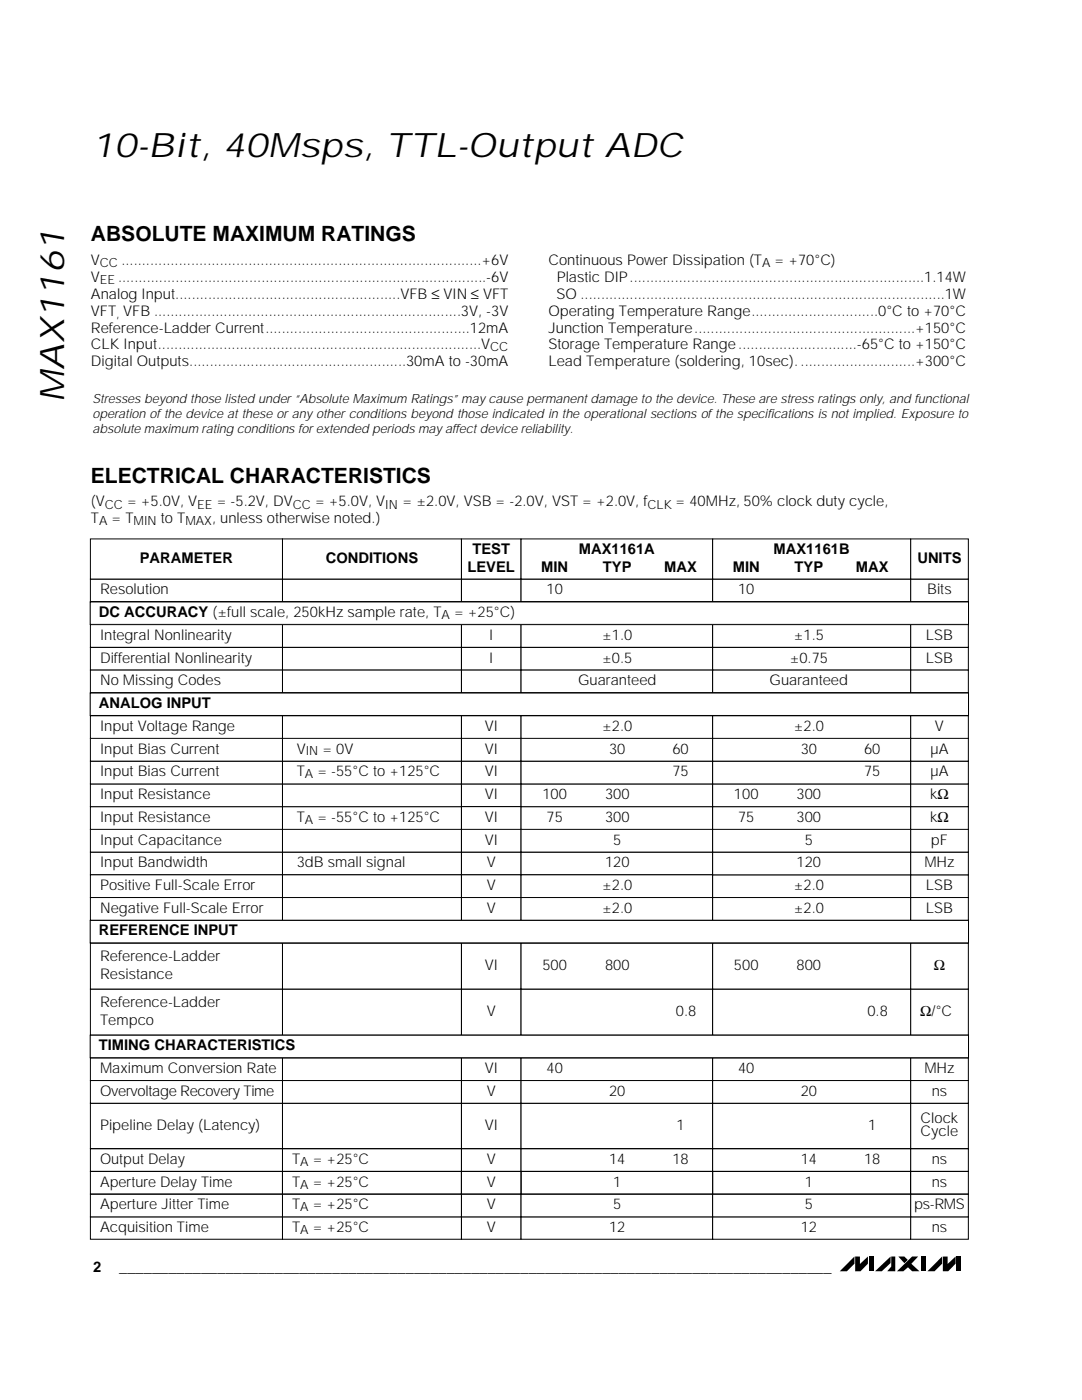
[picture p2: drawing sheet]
<svg xmlns="http://www.w3.org/2000/svg" width="216mm" height="279mm" viewBox="0 0 216 279" stroke-linecap="round" stroke-linejoin="round" font-family="sans-serif">
<path d="M170.5 250.8v1.4l-1.5 1.5h-1.4zM170.6 250.8h1v1.5l1.6-1.5v1.4l-1.5 1.5h-1.1zM173.3 250.8h1v2.9h-1zM174.6 253.7l3.1-2.9v1.3l-1.7 1.6zM177.8 250.8h.8v2.9h-1.6l.8-.9zM179.3 250.8h1.1l.7 .6-.6 .7zM179 253.7l3-2.9h1.2l-1.4 1.4 1.7 1.5h-1.5l-.8-.8-.9 .8zM183.8 250.8h.9v2.9h-.9zM188 250.8v1.4l-1.5 1.5h-1.4zM188.1 250.8h1v1.5l1.6-1.5v1.4l-1.5 1.5h-1.1zM190.8 250.8h1v2.9h-1z" fill="#000"/>
<path d="M92.1 242.9h11.8v4.4h-11.8z" fill-rule="evenodd" fill="#fff"/>
<path d="M92.1 242.8h11.9v4.5h-11.9z" fill="none" stroke="#000" stroke-width=".2"/>
<path d="M92.1 238.4h11.8v4.4h-11.8z" fill-rule="evenodd" fill="#fff"/>
<path d="M92.1 238.3h11.9v4.5h-11.9z" fill="none" stroke="#000" stroke-width=".2"/>
<path d="M92.1 229.3h11.8v4.4h-11.8z" fill-rule="evenodd" fill="#fff"/>
<path d="M92.1 229.2h11.9v4.6h-11.9z" fill="none" stroke="#000" stroke-width=".2"/>
<path d="M92.1 129.3h11.8v4.4h-11.8z" fill-rule="evenodd" fill="#fff"/>
<path d="M92.1 129.2h11.9v4.5h-11.9z" fill="none" stroke="#000" stroke-width=".2"/>
<path d="M92.1 220.2h11.8v9h-11.8z" fill-rule="evenodd" fill="#fff"/>
<path d="M92.1 220.2h11.9v9h-11.9z" fill="none" stroke="#000" stroke-width=".2"/>
<path d="M92.1 215.7h11.8v4.4h-11.8z" fill-rule="evenodd" fill="#fff"/>
<path d="M92.1 215.6h11.9v4.6h-11.9z" fill="none" stroke="#000" stroke-width=".2"/>
<path d="M92.1 124.7h11.8v4.4h-11.8z" fill-rule="evenodd" fill="#fff"/>
<path d="M92.1 124.6h11.9v4.6h-11.9z" fill="none" stroke="#000" stroke-width=".2"/>
<path d="M92.1 211.2h11.8v4.4h-11.8z" fill-rule="evenodd" fill="#fff"/>
<path d="M92.1 211.1h11.9v4.5h-11.9z" fill="none" stroke="#000" stroke-width=".2"/>
<path d="M92.1 115.6h11.8v4.4h-11.8z" fill-rule="evenodd" fill="#fff"/>
<path d="M92.1 115.6h11.9v4.5h-11.9z" fill="none" stroke="#000" stroke-width=".2"/>
<path d="M92.1 206.6h11.8v4.4h-11.8z" fill-rule="evenodd" fill="#fff"/>
<path d="M92.1 206.6h11.9v4.5h-11.9z" fill="none" stroke="#000" stroke-width=".2"/>
<path d="M92.1 197.4h11.8v9.1h-11.8z" fill-rule="evenodd" fill="#fff"/>
<path d="M92.1 197.4h11.9v9.2h-11.9z" fill="none" stroke="#000" stroke-width=".2"/>
<path d="M92.1 188.3h11.8v9h-11.8z" fill-rule="evenodd" fill="#fff"/>
<path d="M92.1 188.2h11.9v9.2h-11.9z" fill="none" stroke="#000" stroke-width=".2"/>
<path d="M92.1 156.5h11.8v4.4h-11.8z" fill-rule="evenodd" fill="#fff"/>
<path d="M92.1 156.5h11.9v4.5h-11.9z" fill="none" stroke="#000" stroke-width=".2"/>
<path d="M92.1 152h11.8v4.4h-11.8z" fill-rule="evenodd" fill="#fff"/>
<path d="M92.1 151.9h11.9v4.6h-11.9z" fill="none" stroke="#000" stroke-width=".2"/>
<path d="M92.1 183.7h11.8v4.4h-11.8z" fill-rule="evenodd" fill="#fff"/>
<path d="M92.1 183.7h11.9v4.5h-11.9z" fill="none" stroke="#000" stroke-width=".2"/>
<path d="M92.1 170.1h11.8v4.4h-11.8z" fill-rule="evenodd" fill="#fff"/>
<path d="M92.1 170.1h11.9v4.5h-11.9z" fill="none" stroke="#000" stroke-width=".2"/>
<path d="M92.1 147.4h11.8v4.4h-11.8z" fill-rule="evenodd" fill="#fff"/>
<path d="M92.1 147.4h11.9v4.5h-11.9z" fill="none" stroke="#000" stroke-width=".2"/>
<path d="M92.1 142.9h11.8v4.4h-11.8z" fill-rule="evenodd" fill="#fff"/>
<path d="M92.1 142.8h11.9v4.6h-11.9z" fill="none" stroke="#000" stroke-width=".2"/>
<path d="M92.1 133.8h11.8v4.4h-11.8z" fill-rule="evenodd" fill="#fff"/>
<path d="M92.1 133.7h11.9v4.6h-11.9z" fill="none" stroke="#000" stroke-width=".2"/>
<path d="M92.1 138.3h11.8v4.5h-11.8z" fill-rule="evenodd" fill="#fff"/>
<path d="M92.1 138.3h11.9v4.5h-11.9z" fill="none" stroke="#000" stroke-width=".2"/>
<path d="M92.1 174.7h11.8v4.4h-11.8z" fill-rule="evenodd" fill="#fff"/>
<path d="M92.1 174.6h11.9v4.5h-11.9z" fill="none" stroke="#000" stroke-width=".2"/>
<path d="M92.1 165.6h11.8v4.4h-11.8z" fill-rule="evenodd" fill="#fff"/>
<path d="M92.1 165.5h11.9v4.6h-11.9z" fill="none" stroke="#000" stroke-width=".2"/>
<path d="M181.8 174.7h11.4v4.4h-11.4z" fill-rule="evenodd" fill="#fff"/>
<path d="M181.7 174.6h11.5v4.5h-11.5z" fill="none" stroke="#000" stroke-width=".2"/>
<path d="M92.1 161h11.8v4.5h-11.8z" fill-rule="evenodd" fill="#fff"/>
<path d="M92.1 161h11.9v4.5h-11.9z" fill="none" stroke="#000" stroke-width=".2"/>
<path d="M92.1 107.6h11.8v7.9h-11.8z" fill-rule="evenodd" fill="#fff"/>
<path d="M92.1 107.6h11.9v8h-11.9z" fill="none" stroke="#000" stroke-width=".2"/>
<path d="M181.8 242.9h11.4v4.4h-11.4z" fill-rule="evenodd" fill="#fff"/>
<path d="M181.7 242.8h11.5v4.5h-11.5z" fill="none" stroke="#000" stroke-width=".2"/>
<path d="M104 242.9h38.1v4.4h-38.1z" fill-rule="evenodd" fill="#fff"/>
<path d="M104 242.8h38.2v4.5h-38.2z" fill="none" stroke="#000" stroke-width=".2"/>
<path d="M56.4 242.9h35.6v4.4h-35.6z" fill-rule="evenodd" fill="#fff"/>
<path d="M56.4 242.8h35.7v4.5h-35.7z" fill="none" stroke="#000" stroke-width=".2"/>
<path d="M18.1 242.9h38.2v4.4h-38.2z" fill-rule="evenodd" fill="#fff"/>
<path d="M18 242.8h38.4v4.5h-38.4z" fill="none" stroke="#000" stroke-width=".2"/>
<path d="M181.8 238.4h11.4v4.4h-11.4z" fill-rule="evenodd" fill="#fff"/>
<path d="M181.7 238.3h11.5v4.5h-11.5z" fill="none" stroke="#000" stroke-width=".2"/>
<path d="M104 238.4h38.1v4.4h-38.1z" fill-rule="evenodd" fill="#fff"/>
<path d="M104 238.3h38.2v4.5h-38.2z" fill="none" stroke="#000" stroke-width=".2"/>
<path d="M56.4 238.4h35.6v4.4h-35.6z" fill-rule="evenodd" fill="#fff"/>
<path d="M56.4 238.3h35.7v4.5h-35.7z" fill="none" stroke="#000" stroke-width=".2"/>
<path d="M18.1 238.4h38.2v4.4h-38.2z" fill-rule="evenodd" fill="#fff"/>
<path d="M18 238.3h38.4v4.5h-38.4z" fill="none" stroke="#000" stroke-width=".2"/>
<path d="M181.8 229.3h11.4v4.4h-11.4z" fill-rule="evenodd" fill="#fff"/>
<path d="M181.7 229.2h11.5v4.6h-11.5z" fill="none" stroke="#000" stroke-width=".2"/>
<path d="M104 229.3h38.1v4.4h-38.1z" fill-rule="evenodd" fill="#fff"/>
<path d="M104 229.2h38.2v4.6h-38.2z" fill="none" stroke="#000" stroke-width=".2"/>
<path d="M56.4 229.3h35.6v4.4h-35.6z" fill-rule="evenodd" fill="#fff"/>
<path d="M56.4 229.2h35.7v4.6h-35.7z" fill="none" stroke="#000" stroke-width=".2"/>
<path d="M18.1 229.3h38.2v4.4h-38.2z" fill-rule="evenodd" fill="#fff"/>
<path d="M18 229.2h38.4v4.6h-38.4z" fill="none" stroke="#000" stroke-width=".2"/>
<path d="M181.8 220.2h11.4v9h-11.4z" fill-rule="evenodd" fill="#fff"/>
<path d="M181.7 220.2h11.5v9h-11.5z" fill="none" stroke="#000" stroke-width=".2"/>
<path d="M104 220.2h38.1v9h-38.1z" fill-rule="evenodd" fill="#fff"/>
<path d="M104 220.2h38.2v9h-38.2z" fill="none" stroke="#000" stroke-width=".2"/>
<path d="M56.4 220.2h35.6v9h-35.6z" fill-rule="evenodd" fill="#fff"/>
<path d="M56.4 220.2h35.7v9h-35.7z" fill="none" stroke="#000" stroke-width=".2"/>
<path d="M18.1 220.2h38.2v9h-38.2z" fill-rule="evenodd" fill="#fff"/>
<path d="M18 220.2h38.4v9h-38.4z" fill="none" stroke="#000" stroke-width=".2"/>
<path d="M181.8 215.7h11.4v4.4h-11.4z" fill-rule="evenodd" fill="#fff"/>
<path d="M181.7 215.6h11.5v4.6h-11.5z" fill="none" stroke="#000" stroke-width=".2"/>
<path d="M104 215.7h38.1v4.4h-38.1z" fill-rule="evenodd" fill="#fff"/>
<path d="M104 215.6h38.2v4.6h-38.2z" fill="none" stroke="#000" stroke-width=".2"/>
<path d="M56.4 215.7h35.6v4.4h-35.6z" fill-rule="evenodd" fill="#fff"/>
<path d="M56.4 215.6h35.7v4.6h-35.7z" fill="none" stroke="#000" stroke-width=".2"/>
<path d="M18.1 215.7h38.2v4.4h-38.2z" fill-rule="evenodd" fill="#fff"/>
<path d="M18 215.6h38.4v4.6h-38.4z" fill="none" stroke="#000" stroke-width=".2"/>
<path d="M181.8 211.2h11.4v4.4h-11.4z" fill-rule="evenodd" fill="#fff"/>
<path d="M181.7 211.1h11.5v4.5h-11.5z" fill="none" stroke="#000" stroke-width=".2"/>
<path d="M104 211.2h38.1v4.4h-38.1z" fill-rule="evenodd" fill="#fff"/>
<path d="M104 211.1h38.2v4.5h-38.2z" fill="none" stroke="#000" stroke-width=".2"/>
<path d="M56.4 211.2h35.6v4.4h-35.6z" fill-rule="evenodd" fill="#fff"/>
<path d="M56.4 211.1h35.7v4.5h-35.7z" fill="none" stroke="#000" stroke-width=".2"/>
<path d="M18.1 211.2h38.2v4.4h-38.2z" fill-rule="evenodd" fill="#fff"/>
<path d="M18 211.1h38.4v4.5h-38.4z" fill="none" stroke="#000" stroke-width=".2"/>
<path d="M181.8 206.6h11.4v4.4h-11.4z" fill-rule="evenodd" fill="#fff"/>
<path d="M181.7 206.6h11.5v4.5h-11.5z" fill="none" stroke="#000" stroke-width=".2"/>
<path d="M104 206.6h38.1v4.4h-38.1z" fill-rule="evenodd" fill="#fff"/>
<path d="M104 206.6h38.2v4.5h-38.2z" fill="none" stroke="#000" stroke-width=".2"/>
<path d="M56.4 206.6h35.6v4.4h-35.6z" fill-rule="evenodd" fill="#fff"/>
<path d="M56.4 206.6h35.7v4.5h-35.7z" fill="none" stroke="#000" stroke-width=".2"/>
<path d="M18.1 206.6h38.2v4.4h-38.2z" fill-rule="evenodd" fill="#fff"/>
<path d="M18 206.6h38.4v4.5h-38.4z" fill="none" stroke="#000" stroke-width=".2"/>
<path d="M181.8 197.4h11.4v9.1h-11.4z" fill-rule="evenodd" fill="#fff"/>
<path d="M181.7 197.4h11.5v9.2h-11.5z" fill="none" stroke="#000" stroke-width=".2"/>
<path d="M104 197.4h38.1v9.1h-38.1z" fill-rule="evenodd" fill="#fff"/>
<path d="M104 197.4h38.2v9.2h-38.2z" fill="none" stroke="#000" stroke-width=".2"/>
<path d="M56.4 197.4h35.6v9.1h-35.6z" fill-rule="evenodd" fill="#fff"/>
<path d="M56.4 197.4h35.7v9.2h-35.7z" fill="none" stroke="#000" stroke-width=".2"/>
<path d="M18.1 197.4h38.2v9.1h-38.2z" fill-rule="evenodd" fill="#fff"/>
<path d="M18 197.4h38.4v9.2h-38.4z" fill="none" stroke="#000" stroke-width=".2"/>
<path d="M181.8 188.3h11.4v9h-11.4z" fill-rule="evenodd" fill="#fff"/>
<path d="M181.7 188.2h11.5v9.2h-11.5z" fill="none" stroke="#000" stroke-width=".2"/>
<path d="M104 188.3h38.1v9h-38.1z" fill-rule="evenodd" fill="#fff"/>
<path d="M104 188.2h38.2v9.2h-38.2z" fill="none" stroke="#000" stroke-width=".2"/>
<path d="M56.4 188.3h35.6v9h-35.6z" fill-rule="evenodd" fill="#fff"/>
<path d="M56.4 188.2h35.7v9.2h-35.7z" fill="none" stroke="#000" stroke-width=".2"/>
<path d="M18.1 188.3h38.2v9h-38.2z" fill-rule="evenodd" fill="#fff"/>
<path d="M18 188.2h38.4v9.2h-38.4z" fill="none" stroke="#000" stroke-width=".2"/>
<path d="M181.8 183.7h11.4v4.4h-11.4z" fill-rule="evenodd" fill="#fff"/>
<path d="M181.7 183.7h11.5v4.5h-11.5z" fill="none" stroke="#000" stroke-width=".2"/>
<path d="M104 183.7h38.1v4.4h-38.1z" fill-rule="evenodd" fill="#fff"/>
<path d="M104 183.7h38.2v4.5h-38.2z" fill="none" stroke="#000" stroke-width=".2"/>
<path d="M56.4 183.7h35.6v4.4h-35.6z" fill-rule="evenodd" fill="#fff"/>
<path d="M56.4 183.7h35.7v4.5h-35.7z" fill="none" stroke="#000" stroke-width=".2"/>
<path d="M18.1 183.7h38.2v4.4h-38.2z" fill-rule="evenodd" fill="#fff"/>
<path d="M18 183.7h38.4v4.5h-38.4z" fill="none" stroke="#000" stroke-width=".2"/>
<path d="M181.8 170.1h11.4v4.4h-11.4z" fill-rule="evenodd" fill="#fff"/>
<path d="M181.7 170.1h11.5v4.5h-11.5z" fill="none" stroke="#000" stroke-width=".2"/>
<path d="M104 170.1h38.1v4.4h-38.1z" fill-rule="evenodd" fill="#fff"/>
<path d="M104 170.1h38.2v4.5h-38.2z" fill="none" stroke="#000" stroke-width=".2"/>
<path d="M56.4 170.1h35.6v4.4h-35.6z" fill-rule="evenodd" fill="#fff"/>
<path d="M56.4 170.1h35.7v4.5h-35.7z" fill="none" stroke="#000" stroke-width=".2"/>
<path d="M18.1 170.1h38.2v4.4h-38.2z" fill-rule="evenodd" fill="#fff"/>
<path d="M18 170.1h38.4v4.5h-38.4z" fill="none" stroke="#000" stroke-width=".2"/>
<path d="M181.8 165.6h11.4v4.4h-11.4z" fill-rule="evenodd" fill="#fff"/>
<path d="M181.7 165.5h11.5v4.6h-11.5z" fill="none" stroke="#000" stroke-width=".2"/>
<path d="M104 165.6h38.1v4.4h-38.1z" fill-rule="evenodd" fill="#fff"/>
<path d="M104 165.5h38.2v4.6h-38.2z" fill="none" stroke="#000" stroke-width=".2"/>
<path d="M56.4 165.6h35.6v4.4h-35.6z" fill-rule="evenodd" fill="#fff"/>
<path d="M56.4 165.5h35.7v4.6h-35.7z" fill="none" stroke="#000" stroke-width=".2"/>
<path d="M18.1 165.6h38.2v4.4h-38.2z" fill-rule="evenodd" fill="#fff"/>
<path d="M18 165.5h38.4v4.6h-38.4z" fill="none" stroke="#000" stroke-width=".2"/>
<path d="M181.8 161h11.4v4.5h-11.4z" fill-rule="evenodd" fill="#fff"/>
<path d="M181.7 161h11.5v4.5h-11.5z" fill="none" stroke="#000" stroke-width=".2"/>
<path d="M104 161h38.1v4.5h-38.1z" fill-rule="evenodd" fill="#fff"/>
<path d="M104 161h38.2v4.5h-38.2z" fill="none" stroke="#000" stroke-width=".2"/>
<path d="M56.4 161h35.6v4.5h-35.6z" fill-rule="evenodd" fill="#fff"/>
<path d="M56.4 161h35.7v4.5h-35.7z" fill="none" stroke="#000" stroke-width=".2"/>
<path d="M18.1 161h38.2v4.5h-38.2z" fill-rule="evenodd" fill="#fff"/>
<path d="M18 161h38.4v4.5h-38.4z" fill="none" stroke="#000" stroke-width=".2"/>
<path d="M181.8 129.3h11.4v4.4h-11.4z" fill-rule="evenodd" fill="#fff"/>
<path d="M181.7 129.2h11.5v4.5h-11.5z" fill="none" stroke="#000" stroke-width=".2"/>
<path d="M104 129.3h38.1v4.4h-38.1z" fill-rule="evenodd" fill="#fff"/>
<path d="M104 129.2h38.2v4.5h-38.2z" fill="none" stroke="#000" stroke-width=".2"/>
<path d="M56.4 129.3h35.6v4.4h-35.6z" fill-rule="evenodd" fill="#fff"/>
<path d="M56.4 129.2h35.7v4.5h-35.7z" fill="none" stroke="#000" stroke-width=".2"/>
<path d="M18.1 129.3h38.2v4.4h-38.2z" fill-rule="evenodd" fill="#fff"/>
<path d="M18 129.2h38.4v4.5h-38.4z" fill="none" stroke="#000" stroke-width=".2"/>
<path d="M181.8 124.7h11.4v4.4h-11.4z" fill-rule="evenodd" fill="#fff"/>
<path d="M181.7 124.6h11.5v4.6h-11.5z" fill="none" stroke="#000" stroke-width=".2"/>
<path d="M104 124.7h38.1v4.4h-38.1z" fill-rule="evenodd" fill="#fff"/>
<path d="M104 124.6h38.2v4.6h-38.2z" fill="none" stroke="#000" stroke-width=".2"/>
<path d="M56.4 124.7h35.6v4.4h-35.6z" fill-rule="evenodd" fill="#fff"/>
<path d="M56.4 124.6h35.7v4.6h-35.7z" fill="none" stroke="#000" stroke-width=".2"/>
<path d="M181.8 115.6h11.4v4.4h-11.4z" fill-rule="evenodd" fill="#fff"/>
<path d="M181.7 115.6h11.5v4.5h-11.5z" fill="none" stroke="#000" stroke-width=".2"/>
<path d="M104 115.6h38.1v4.4h-38.1z" fill-rule="evenodd" fill="#fff"/>
<path d="M104 115.6h38.2v4.5h-38.2z" fill="none" stroke="#000" stroke-width=".2"/>
<path d="M56.4 115.6h35.6v4.4h-35.6z" fill-rule="evenodd" fill="#fff"/>
<path d="M56.4 115.6h35.7v4.5h-35.7z" fill="none" stroke="#000" stroke-width=".2"/>
<path d="M18.1 115.6h38.2v4.4h-38.2z" fill-rule="evenodd" fill="#fff"/>
<path d="M18 115.6h38.4v4.5h-38.4z" fill="none" stroke="#000" stroke-width=".2"/>
<path d="M18.1 124.7h38.2v4.4h-38.2z" fill-rule="evenodd" fill="#fff"/>
<path d="M18 124.6h38.4v4.6h-38.4z" fill="none" stroke="#000" stroke-width=".2"/>
<path d="M181.8 156.5h11.4v4.4h-11.4z" fill-rule="evenodd" fill="#fff"/>
<path d="M181.7 156.5h11.5v4.5h-11.5z" fill="none" stroke="#000" stroke-width=".2"/>
<path d="M104 156.5h38.1v4.4h-38.1z" fill-rule="evenodd" fill="#fff"/>
<path d="M104 156.5h38.2v4.5h-38.2z" fill="none" stroke="#000" stroke-width=".2"/>
<path d="M56.4 156.5h35.6v4.4h-35.6z" fill-rule="evenodd" fill="#fff"/>
<path d="M56.4 156.5h35.7v4.5h-35.7z" fill="none" stroke="#000" stroke-width=".2"/>
<path d="M18.1 156.5h38.2v4.4h-38.2z" fill-rule="evenodd" fill="#fff"/>
<path d="M18 156.5h38.4v4.5h-38.4z" fill="none" stroke="#000" stroke-width=".2"/>
<path d="M181.8 152h11.4v4.4h-11.4z" fill-rule="evenodd" fill="#fff"/>
<path d="M181.7 151.9h11.5v4.6h-11.5z" fill="none" stroke="#000" stroke-width=".2"/>
<path d="M104 152h38.1v4.4h-38.1z" fill-rule="evenodd" fill="#fff"/>
<path d="M104 151.9h38.2v4.6h-38.2z" fill="none" stroke="#000" stroke-width=".2"/>
<path d="M56.4 152h35.6v4.4h-35.6z" fill-rule="evenodd" fill="#fff"/>
<path d="M56.4 151.9h35.7v4.6h-35.7z" fill="none" stroke="#000" stroke-width=".2"/>
<path d="M18.1 152h38.2v4.4h-38.2z" fill-rule="evenodd" fill="#fff"/>
<path d="M18 151.9h38.4v4.6h-38.4z" fill="none" stroke="#000" stroke-width=".2"/>
<path d="M181.8 147.4h11.4v4.4h-11.4z" fill-rule="evenodd" fill="#fff"/>
<path d="M181.7 147.4h11.5v4.5h-11.5z" fill="none" stroke="#000" stroke-width=".2"/>
<path d="M104 147.4h38.1v4.4h-38.1z" fill-rule="evenodd" fill="#fff"/>
<path d="M104 147.4h38.2v4.5h-38.2z" fill="none" stroke="#000" stroke-width=".2"/>
<path d="M56.4 147.4h35.6v4.4h-35.6z" fill-rule="evenodd" fill="#fff"/>
<path d="M56.4 147.4h35.7v4.5h-35.7z" fill="none" stroke="#000" stroke-width=".2"/>
<path d="M18.1 147.4h38.2v4.4h-38.2z" fill-rule="evenodd" fill="#fff"/>
<path d="M18 147.4h38.4v4.5h-38.4z" fill="none" stroke="#000" stroke-width=".2"/>
<path d="M181.8 142.9h11.4v4.4h-11.4z" fill-rule="evenodd" fill="#fff"/>
<path d="M181.7 142.8h11.5v4.6h-11.5z" fill="none" stroke="#000" stroke-width=".2"/>
<path d="M104 142.9h38.1v4.4h-38.1z" fill-rule="evenodd" fill="#fff"/>
<path d="M104 142.8h38.2v4.6h-38.2z" fill="none" stroke="#000" stroke-width=".2"/>
<path d="M56.4 142.9h35.6v4.4h-35.6z" fill-rule="evenodd" fill="#fff"/>
<path d="M56.4 142.8h35.7v4.6h-35.7z" fill="none" stroke="#000" stroke-width=".2"/>
<path d="M18.1 142.9h38.2v4.4h-38.2z" fill-rule="evenodd" fill="#fff"/>
<path d="M18 142.8h38.4v4.6h-38.4z" fill="none" stroke="#000" stroke-width=".2"/>
<path d="M181.8 133.8h11.4v4.4h-11.4z" fill-rule="evenodd" fill="#fff"/>
<path d="M181.7 133.7h11.5v4.6h-11.5z" fill="none" stroke="#000" stroke-width=".2"/>
<path d="M104 133.8h38.1v4.4h-38.1z" fill-rule="evenodd" fill="#fff"/>
<path d="M104 133.7h38.2v4.6h-38.2z" fill="none" stroke="#000" stroke-width=".2"/>
<path d="M56.4 133.8h35.6v4.4h-35.6z" fill-rule="evenodd" fill="#fff"/>
<path d="M56.4 133.7h35.7v4.6h-35.7z" fill="none" stroke="#000" stroke-width=".2"/>
<path d="M18.1 133.8h38.2v4.4h-38.2z" fill-rule="evenodd" fill="#fff"/>
<path d="M18 133.7h38.4v4.6h-38.4z" fill="none" stroke="#000" stroke-width=".2"/>
<path d="M181.8 138.3h11.4v4.5h-11.4z" fill-rule="evenodd" fill="#fff"/>
<path d="M181.7 138.3h11.5v4.5h-11.5z" fill="none" stroke="#000" stroke-width=".2"/>
<path d="M104 138.3h38.1v4.5h-38.1z" fill-rule="evenodd" fill="#fff"/>
<path d="M104 138.3h38.2v4.5h-38.2z" fill="none" stroke="#000" stroke-width=".2"/>
<path d="M56.4 138.3h35.6v4.5h-35.6z" fill-rule="evenodd" fill="#fff"/>
<path d="M56.4 138.3h35.7v4.5h-35.7z" fill="none" stroke="#000" stroke-width=".2"/>
<path d="M18.1 138.3h38.2v4.5h-38.2z" fill-rule="evenodd" fill="#fff"/>
<path d="M18 138.3h38.4v4.5h-38.4z" fill="none" stroke="#000" stroke-width=".2"/>
<path d="M104 174.7h38.1v4.4h-38.1z" fill-rule="evenodd" fill="#fff"/>
<path d="M104 174.6h38.2v4.5h-38.2z" fill="none" stroke="#000" stroke-width=".2"/>
<path d="M56.4 174.7h35.6v4.4h-35.6z" fill-rule="evenodd" fill="#fff"/>
<path d="M56.4 174.6h35.7v4.5h-35.7z" fill="none" stroke="#000" stroke-width=".2"/>
<path d="M18.1 174.7h38.2v4.4h-38.2z" fill-rule="evenodd" fill="#fff"/>
<path d="M18 174.6h38.4v4.5h-38.4z" fill="none" stroke="#000" stroke-width=".2"/>
<path d="M142.3 174.7h39.3v4.4h-39.3z" fill-rule="evenodd" fill="#fff"/>
<path d="M142.2 174.6h39.5v4.5h-39.5z" fill="none" stroke="#000" stroke-width=".2"/>
<path d="M92.1 179.2h11.8v4.4h-11.8z" fill-rule="evenodd" fill="#fff"/>
<path d="M92.1 179.1h11.9v4.6h-11.9z" fill="none" stroke="#000" stroke-width=".2"/>
<path d="M181.8 179.2h11.4v4.4h-11.4z" fill-rule="evenodd" fill="#fff"/>
<path d="M181.7 179.1h11.5v4.6h-11.5z" fill="none" stroke="#000" stroke-width=".2"/>
<path d="M104 179.2h38.1v4.4h-38.1z" fill-rule="evenodd" fill="#fff"/>
<path d="M104 179.1h38.2v4.6h-38.2z" fill="none" stroke="#000" stroke-width=".2"/>
<path d="M56.4 179.2h35.6v4.4h-35.6z" fill-rule="evenodd" fill="#fff"/>
<path d="M56.4 179.1h35.7v4.6h-35.7z" fill="none" stroke="#000" stroke-width=".2"/>
<path d="M181.8 107.6h11.4v7.9h-11.4z" fill-rule="evenodd" fill="#fff"/>
<path d="M181.7 107.6h11.5v8h-11.5z" fill="none" stroke="#000" stroke-width=".2"/>
<path d="M104 107.6h38.1v7.9h-38.1z" fill-rule="evenodd" fill="#fff"/>
<path d="M104 107.6h38.2v8h-38.2z" fill="none" stroke="#000" stroke-width=".2"/>
<path d="M56.4 107.6h35.6v7.9h-35.6z" fill-rule="evenodd" fill="#fff"/>
<path d="M56.4 107.6h35.7v8h-35.7z" fill="none" stroke="#000" stroke-width=".2"/>
<path d="M18.1 107.6h38.2v7.9h-38.2z" fill-rule="evenodd" fill="#fff"/>
<path d="M18 107.6h38.4v8h-38.4z" fill="none" stroke="#000" stroke-width=".2"/>
<path d="M142.3 242.9h39.3v4.4h-39.3z" fill-rule="evenodd" fill="#fff"/>
<path d="M142.2 242.8h39.5v4.5h-39.5z" fill="none" stroke="#000" stroke-width=".2"/>
<path d="M142.3 238.4h39.3v4.4h-39.3z" fill-rule="evenodd" fill="#fff"/>
<path d="M142.2 238.3h39.5v4.5h-39.5z" fill="none" stroke="#000" stroke-width=".2"/>
<path d="M142.3 229.3h39.3v4.4h-39.3z" fill-rule="evenodd" fill="#fff"/>
<path d="M142.2 229.2h39.5v4.6h-39.5z" fill="none" stroke="#000" stroke-width=".2"/>
<path d="M142.3 220.2h39.3v9h-39.3z" fill-rule="evenodd" fill="#fff"/>
<path d="M142.2 220.2h39.5v9h-39.5z" fill="none" stroke="#000" stroke-width=".2"/>
<path d="M142.3 215.7h39.3v4.4h-39.3z" fill-rule="evenodd" fill="#fff"/>
<path d="M142.2 215.6h39.5v4.6h-39.5z" fill="none" stroke="#000" stroke-width=".2"/>
<path d="M142.3 211.2h39.3v4.4h-39.3z" fill-rule="evenodd" fill="#fff"/>
<path d="M142.2 211.1h39.5v4.5h-39.5z" fill="none" stroke="#000" stroke-width=".2"/>
<path d="M142.3 206.6h39.3v4.4h-39.3z" fill-rule="evenodd" fill="#fff"/>
<path d="M142.2 206.6h39.5v4.5h-39.5z" fill="none" stroke="#000" stroke-width=".2"/>
<path d="M142.3 197.4h39.3v9.1h-39.3z" fill-rule="evenodd" fill="#fff"/>
<path d="M142.2 197.4h39.5v9.2h-39.5z" fill="none" stroke="#000" stroke-width=".2"/>
<path d="M142.3 188.3h39.3v9h-39.3z" fill-rule="evenodd" fill="#fff"/>
<path d="M142.2 188.2h39.5v9.2h-39.5z" fill="none" stroke="#000" stroke-width=".2"/>
<path d="M142.3 183.7h39.3v4.4h-39.3z" fill-rule="evenodd" fill="#fff"/>
<path d="M142.2 183.7h39.5v4.5h-39.5z" fill="none" stroke="#000" stroke-width=".2"/>
<path d="M142.3 170.1h39.3v4.4h-39.3z" fill-rule="evenodd" fill="#fff"/>
<path d="M142.2 170.1h39.5v4.5h-39.5z" fill="none" stroke="#000" stroke-width=".2"/>
<path d="M142.3 165.6h39.3v4.4h-39.3z" fill-rule="evenodd" fill="#fff"/>
<path d="M142.2 165.5h39.5v4.6h-39.5z" fill="none" stroke="#000" stroke-width=".2"/>
<path d="M142.3 161h39.3v4.5h-39.3z" fill-rule="evenodd" fill="#fff"/>
<path d="M142.2 161h39.5v4.5h-39.5z" fill="none" stroke="#000" stroke-width=".2"/>
<path d="M142.3 129.3h39.3v4.4h-39.3z" fill-rule="evenodd" fill="#fff"/>
<path d="M142.2 129.2h39.5v4.5h-39.5z" fill="none" stroke="#000" stroke-width=".2"/>
<path d="M142.3 124.7h39.3v4.4h-39.3z" fill-rule="evenodd" fill="#fff"/>
<path d="M142.2 124.6h39.5v4.6h-39.5z" fill="none" stroke="#000" stroke-width=".2"/>
<path d="M142.3 115.6h39.3v4.4h-39.3z" fill-rule="evenodd" fill="#fff"/>
<path d="M142.2 115.6h39.5v4.5h-39.5z" fill="none" stroke="#000" stroke-width=".2"/>
<path d="M142.3 156.5h39.3v4.4h-39.3z" fill-rule="evenodd" fill="#fff"/>
<path d="M142.2 156.5h39.5v4.5h-39.5z" fill="none" stroke="#000" stroke-width=".2"/>
<path d="M142.3 152h39.3v4.4h-39.3z" fill-rule="evenodd" fill="#fff"/>
<path d="M142.2 151.9h39.5v4.6h-39.5z" fill="none" stroke="#000" stroke-width=".2"/>
<path d="M142.3 147.4h39.3v4.4h-39.3z" fill-rule="evenodd" fill="#fff"/>
<path d="M142.2 147.4h39.5v4.5h-39.5z" fill="none" stroke="#000" stroke-width=".2"/>
<path d="M142.3 142.9h39.3v4.4h-39.3z" fill-rule="evenodd" fill="#fff"/>
<path d="M142.2 142.8h39.5v4.6h-39.5z" fill="none" stroke="#000" stroke-width=".2"/>
<path d="M142.3 133.8h39.3v4.4h-39.3z" fill-rule="evenodd" fill="#fff"/>
<path d="M142.2 133.7h39.5v4.6h-39.5z" fill="none" stroke="#000" stroke-width=".2"/>
<path d="M142.3 138.3h39.3v4.5h-39.3z" fill-rule="evenodd" fill="#fff"/>
<path d="M142.2 138.3h39.5v4.5h-39.5z" fill="none" stroke="#000" stroke-width=".2"/>
<path d="M18.1 179.2h38.2v4.4h-38.2z" fill-rule="evenodd" fill="#fff"/>
<path d="M18 179.1h38.4v4.6h-38.4z" fill="none" stroke="#000" stroke-width=".2"/>
<path d="M142.3 179.2h39.3v4.4h-39.3z" fill-rule="evenodd" fill="#fff"/>
<path d="M142.2 179.1h39.5v4.6h-39.5z" fill="none" stroke="#000" stroke-width=".2"/>
<path d="M142.3 107.6h39.3v7.9h-39.3z" fill-rule="evenodd" fill="#fff"/>
<path d="M142.2 107.6h39.5v8h-39.5z" fill="none" stroke="#000" stroke-width=".2"/>
<path d="M92.1 120.2h11.8v4.4h-11.8z" fill-rule="evenodd" fill="#fff"/>
<path d="M92.1 120.1h11.9v4.5h-11.9z" fill="none" stroke="#000" stroke-width=".2"/>
<path d="M181.8 120.2h11.4v4.4h-11.4z" fill-rule="evenodd" fill="#fff"/>
<path d="M181.7 120.1h11.5v4.5h-11.5z" fill="none" stroke="#000" stroke-width=".2"/>
<path d="M104 120.2h38.1v4.4h-38.1z" fill-rule="evenodd" fill="#fff"/>
<path d="M104 120.1h38.2v4.5h-38.2z" fill="none" stroke="#000" stroke-width=".2"/>
<path d="M56.4 120.2h35.6v4.4h-35.6z" fill-rule="evenodd" fill="#fff"/>
<path d="M56.4 120.1h35.7v4.5h-35.7z" fill="none" stroke="#000" stroke-width=".2"/>
<path d="M18.1 120.2h38.2v4.4h-38.2z" fill-rule="evenodd" fill="#fff"/>
<path d="M18 120.1h38.4v4.5h-38.4z" fill="none" stroke="#000" stroke-width=".2"/>
<path d="M142.3 120.2h39.3v4.4h-39.3z" fill-rule="evenodd" fill="#fff"/>
<path d="M142.2 120.1h39.5v4.5h-39.5zM18 233.8h38.4v4.5h-38.4zM56.4 233.8h35.7v4.5h-35.7zM92.1 233.8h11.9v4.5h-11.9zM104 233.8h38.2v4.5h-38.2zM142.2 233.8h39.5v4.5h-39.5zM181.7 233.8h11.5v4.5h-11.5z" fill="none" stroke="#000" stroke-width=".2"/>
<path d="M18 120.2h175.2v4.4h-175.2z" fill-rule="evenodd" fill="#fff"/>
<path d="M18 120.1h175.3v4.5h-175.3z" fill="none" stroke="#000" stroke-width=".2"/>
<path d="M18 138.3h175.2v4.5h-175.2z" fill-rule="evenodd" fill="#fff"/>
<path d="M18 138.3h175.3v4.5h-175.3z" fill="none" stroke="#000" stroke-width=".2"/>
<path d="M18 183.7h175.2v4.4h-175.2z" fill-rule="evenodd" fill="#fff"/>
<path d="M18 183.7h175.3v4.5h-175.3z" fill="none" stroke="#000" stroke-width=".2"/>
<path d="M18 206.6h175.2v4.4h-175.2z" fill-rule="evenodd" fill="#fff"/>
<path d="M18 206.6h175.3v4.5h-175.3z" fill="none" stroke="#000" stroke-width=".2"/>
<g font-size="6.8">
<text x="18.4" y="31.3">10-Bit, 40Msps, TTL-Output ADC</text>
<text x="12.8" y="80.3" transform="rotate(-90 12.8 80.3)">MAX1161</text>
</g>
<g font-size="4.2">
<text x="18.1" y="48.2">ABSOLUTE MAXIMUM RATINGS</text>
<text x="18.1" y="96.5">ELECTRICAL CHARACTERISTICS</text>
</g>
<g font-size="2.9">
<text x="18.1" y="52.9">V</text>
<text x="24.2" y="52.9">........................................................................................+6V</text>
<text x="109.4" y="52.9">Continuous Power Dissipation (T</text>
<text x="154.6" y="52.9">= +70°C)</text>
<text x="18.1" y="56.3">V</text>
<text x="18.1" y="59.7">Analog Input.......................................................VFB ≤ VIN ≤ VFT</text>
<text x="23.6" y="56.3">..........................................................................................-6V</text>
<text x="111.1" y="59.7">SO .........................................................................................1W</text>
<text x="111.1" y="56.3">Plastic DIP........................................................................1.14W</text>
<text x="18.1" y="63">VFT VFB ...........................................................................3V, -3V</text>
<text x="109.4" y="63">Operating Temperature Range...............................0°C to +70°C</text>
<text x="18.1" y="66.4">Reference-Ladder Current..................................................12mA</text>
<text x="18.1" y="69.7">CLK Input...............................................................................V</text>
<text x="109.4" y="69.7">Storage Temperature Range.............................-65°C to +150°C</text>
<text x="109.4" y="66.4">Junction Temperature......................................................+150°C</text>
<text x="18.1" y="73.1">Digital Outputs.....................................................30mA to -30mA</text>
<text x="109.4" y="73.1">Lead Temperature (soldering, 10sec). ............................+300°C</text>
<text x="18.1" y="101.1">(V</text>
<text x="25.4" y="101.1">= +5.0V, V</text>
<text x="43.3" y="101.1">= -5.2V, DV</text>
<text x="62.9" y="101.1">= +5.0V, V</text>
<text x="80.3" y="101.1">= ±2.0V, VSB = -2.0V, VST = +2.0V, f</text>
<text x="134.8" y="101.1">= 40MHz, 50% clock duty cycle,</text>
<text x="18.1" y="104.4">T</text>
<text x="22.3" y="104.4">= T</text>
<text x="32.1" y="104.4">to T</text>
<text x="42.3" y="104.4">, unless otherwise noted.)</text>
<text x="27.9" y="112.3">PARAMETER</text>
<text x="65" y="112.3">CONDITIONS</text>
<text x="94.3" y="110.5">TEST</text>
<text x="115.5" y="110.5">MAX1161A</text>
<text x="154.4" y="110.5">MAX1161B</text>
<text x="183.1" y="112.3">UNITS</text>
<text x="20" y="118.6">Resolution</text>
<text x="93.3" y="114.1">LEVEL</text>
<text x="108" y="114.1">MIN</text>
<text x="109" y="118.6">10</text>
<text x="120.3" y="114.1">TYP</text>
<text x="132.5" y="114.1">MAX</text>
<text x="146.2" y="114.1">MIN</text>
<text x="147.3" y="118.6">10</text>
<text x="158.5" y="114.1">TYP</text>
<text x="170.8" y="114.1">MAX</text>
<text x="185" y="118.6">Bits</text>
<text x="19.7" y="123.1">DC ACCURACY (±full scale, 250kHz sample rate, T</text>
<text x="90.6" y="123.1">= +25°C)</text>
<text x="20" y="127.7">Integral Nonlinearity</text>
<text x="97.6" y="127.7">I</text>
<text x="120.2" y="127.7">±1.0</text>
<text x="158.4" y="127.7">±1.5</text>
<text x="184.8" y="127.7">LSB</text>
<text x="20" y="132.2">Differential Nonlinearity</text>
<text x="20" y="136.8">No Missing Codes</text>
<text x="97.6" y="132.2">I</text>
<text x="115.3" y="136.8">Guaranteed</text>
<text x="120.2" y="132.2">±0.5</text>
<text x="153.6" y="136.8">Guaranteed</text>
<text x="157.6" y="132.2">±0.75</text>
<text x="184.8" y="132.2">LSB</text>
<text x="19.7" y="141.3">ANALOG INPUT</text>
<text x="20" y="145.8">Input Voltage Range</text>
<text x="96.7" y="145.8">VI</text>
<text x="120.2" y="145.8">±2.0</text>
<text x="158.4" y="145.8">±2.0</text>
<text x="186.6" y="145.8">V</text>
<text x="20" y="154.9">Input Bias Current</text>
<text x="20" y="150.4">Input Bias Current</text>
<text x="59.2" y="154.9">T</text>
<text x="59.2" y="150.4">V</text>
<text x="63.3" y="154.9">= -55°C to +125°C</text>
<text x="64.3" y="150.4">= 0V</text>
<text x="96.7" y="154.9">VI</text>
<text x="96.7" y="150.4">VI</text>
<text x="121.5" y="150.4">30</text>
<text x="134.2" y="154.9">75</text>
<text x="134.2" y="150.4">60</text>
<text x="159.8" y="150.4">30</text>
<text x="172.4" y="150.4">60</text>
<text x="172.4" y="154.9">75</text>
<text x="185.7" y="154.9">µA</text>
<text x="185.7" y="150.4">µA</text>
<text x="20" y="159.5">Input Resistance</text>
<text x="96.7" y="159.5">VI</text>
<text x="108.2" y="159.5">100</text>
<text x="120.7" y="159.5">300</text>
<text x="146.5" y="159.5">100</text>
<text x="158.9" y="159.5">300</text>
<text x="185.6" y="159.5">kΩ</text>
<text x="20" y="164">Input Resistance</text>
<text x="59.2" y="164">T</text>
<text x="63.3" y="164">= -55°C to +125°C</text>
<text x="96.7" y="164">VI</text>
<text x="109" y="164">75</text>
<text x="120.7" y="164">300</text>
<text x="147.3" y="164">75</text>
<text x="159" y="164">300</text>
<text x="185.6" y="164">kΩ</text>
<text x="20" y="173.1">Input Bandwidth</text>
<text x="20" y="168.5">Input Capacitance</text>
<text x="59.2" y="173.1">3dB small signal</text>
<text x="96.7" y="168.5">VI</text>
<text x="97.1" y="173.1">V</text>
<text x="120.7" y="173.1">120</text>
<text x="122.4" y="168.5">5</text>
<text x="159" y="173.1">120</text>
<text x="160.6" y="168.5">5</text>
<text x="184.4" y="173.1">MHz</text>
<text x="185.7" y="168.5">pF</text>
<text x="20" y="177.6">Positive Full-Scale Error</text>
<text x="97.1" y="177.6">V</text>
<text x="120.2" y="177.6">±2.0</text>
<text x="158.4" y="177.6">±2.0</text>
<text x="184.8" y="177.6">LSB</text>
<text x="20" y="182.2">Negative Full-Scale Error</text>
<text x="97.1" y="182.2">V</text>
<text x="120.2" y="182.2">±2.0</text>
<text x="158.4" y="182.2">±2.0</text>
<text x="184.8" y="182.2">LSB</text>
<text x="19.7" y="186.7">REFERENCE INPUT</text>
<text x="20" y="191.8">Reference-Ladder</text>
<text x="20" y="195.3">Resistance</text>
<text x="96.7" y="193.5">VI</text>
<text x="108.2" y="193.5">500</text>
<text x="120.7" y="193.5">800</text>
<text x="146.5" y="193.5">500</text>
<text x="158.9" y="193.5">800</text>
<text x="186.3" y="193.5">Ω</text>
<text x="20" y="201">Reference-Ladder</text>
<text x="97.1" y="202.7">V</text>
<text x="134.9" y="202.7">0.8</text>
<text x="173.1" y="202.7">0.8</text>
<text x="183.6" y="202.7">Ω/°C</text>
<text x="19.7" y="209.6">TIMING CHARACTERISTICS</text>
<text x="20" y="204.5">Tempco</text>
<text x="20" y="214.1">Maximum Conversion Rate</text>
<text x="96.7" y="214.1">VI</text>
<text x="109" y="214.1">40</text>
<text x="147.3" y="214.1">40</text>
<text x="184.4" y="214.1">MHz</text>
<text x="20" y="218.7">Overvoltage Recovery Time</text>
<text x="97.1" y="218.7">V</text>
<text x="121.5" y="218.7">20</text>
<text x="159.8" y="218.7">20</text>
<text x="185.9" y="218.7">ns</text>
<text x="20" y="225.5">Pipeline Delay (Latency)</text>
<text x="96.7" y="225.5">VI</text>
<text x="135" y="225.5">1</text>
<text x="173.2" y="225.5">1</text>
<text x="183.7" y="224.2">Clock</text>
<text x="183.7" y="226.7">Cycle</text>
<text x="20" y="232.3">Output Delay</text>
<text x="58.3" y="232.3">T</text>
<text x="62.4" y="232.3">= +25°C</text>
<text x="97.1" y="232.3">V</text>
<text x="121.5" y="232.3">14</text>
<text x="134.2" y="232.3">18</text>
<text x="159.8" y="232.3">14</text>
<text x="172.4" y="232.3">18</text>
<text x="185.9" y="232.3">ns</text>
<text x="20" y="236.8">Aperture Delay Time</text>
<text x="58.3" y="236.8">T</text>
<text x="62.4" y="236.8">= +25°C</text>
<text x="97.1" y="236.8">V</text>
<text x="122.4" y="236.8">1</text>
<text x="160.6" y="236.8">1</text>
<text x="185.9" y="236.8">ns</text>
<text x="20" y="245.8">Acquisition Time</text>
<text x="20" y="241.3">Aperture Jitter Time</text>
<text x="58.3" y="245.8">T</text>
<text x="58.3" y="241.3">T</text>
<text x="62.4" y="245.8">= +25°C</text>
<text x="62.4" y="241.3">= +25°C</text>
<text x="97.1" y="245.8">V</text>
<text x="97.1" y="241.3">V</text>
<text x="121.5" y="245.8">12</text>
<text x="122.4" y="241.3">5</text>
<text x="159.8" y="245.8">12</text>
<text x="160.6" y="241.3">5</text>
<text x="182.4" y="241.3">ps-RMS</text>
<text x="185.9" y="245.8">ns</text>
<text x="18.6" y="253.8">2</text>
<text x="23.8" y="253.8">_______________________________________________________________________________________</text>
</g>
<g font-size="2.6">
<text x="18.5" y="83.4">operation of the device at these or any other conditions beyond those indicated in the operational sections of the specifications is not implied. Exposure to</text>
<text x="18.5" y="80.3">Stresses beyond those listed under “Absolute Maximum Ratings” may cause permanent damage to the device. These are stress ratings only, and functional</text>
<text x="18.5" y="86.4">absolute maximum rating conditions for extended periods may affect device reliability.</text>
</g>
<g font-size="2.5">
<text x="19.9" y="53.4">CC</text>
<text x="152.1" y="53.3">A</text>
<text x="19.9" y="56.7">EE</text>
<text x="23.2" y="63.4">,</text>
<text x="97.8" y="70.1">CC</text>
<text x="20.9" y="101.5">CC</text>
<text x="39.4" y="101.5">EE</text>
<text x="58.4" y="101.5">CC</text>
<text x="76.9" y="101.5">IN</text>
<text x="129.2" y="101.5">CLK</text>
<text x="19.8" y="104.9">A</text>
<text x="26.7" y="104.9">MIN</text>
<text x="37" y="104.9">MAX</text>
<text x="88.1" y="123.5">A</text>
<text x="60.8" y="155.4">A</text>
<text x="61" y="150.7">IN</text>
<text x="60.8" y="164.4">A</text>
<text x="59.9" y="232.7">A</text>
<text x="59.9" y="237.2">A</text>
<text x="59.9" y="241.8">A</text>
<text x="59.9" y="246.3">A</text>
</g>
</svg>
